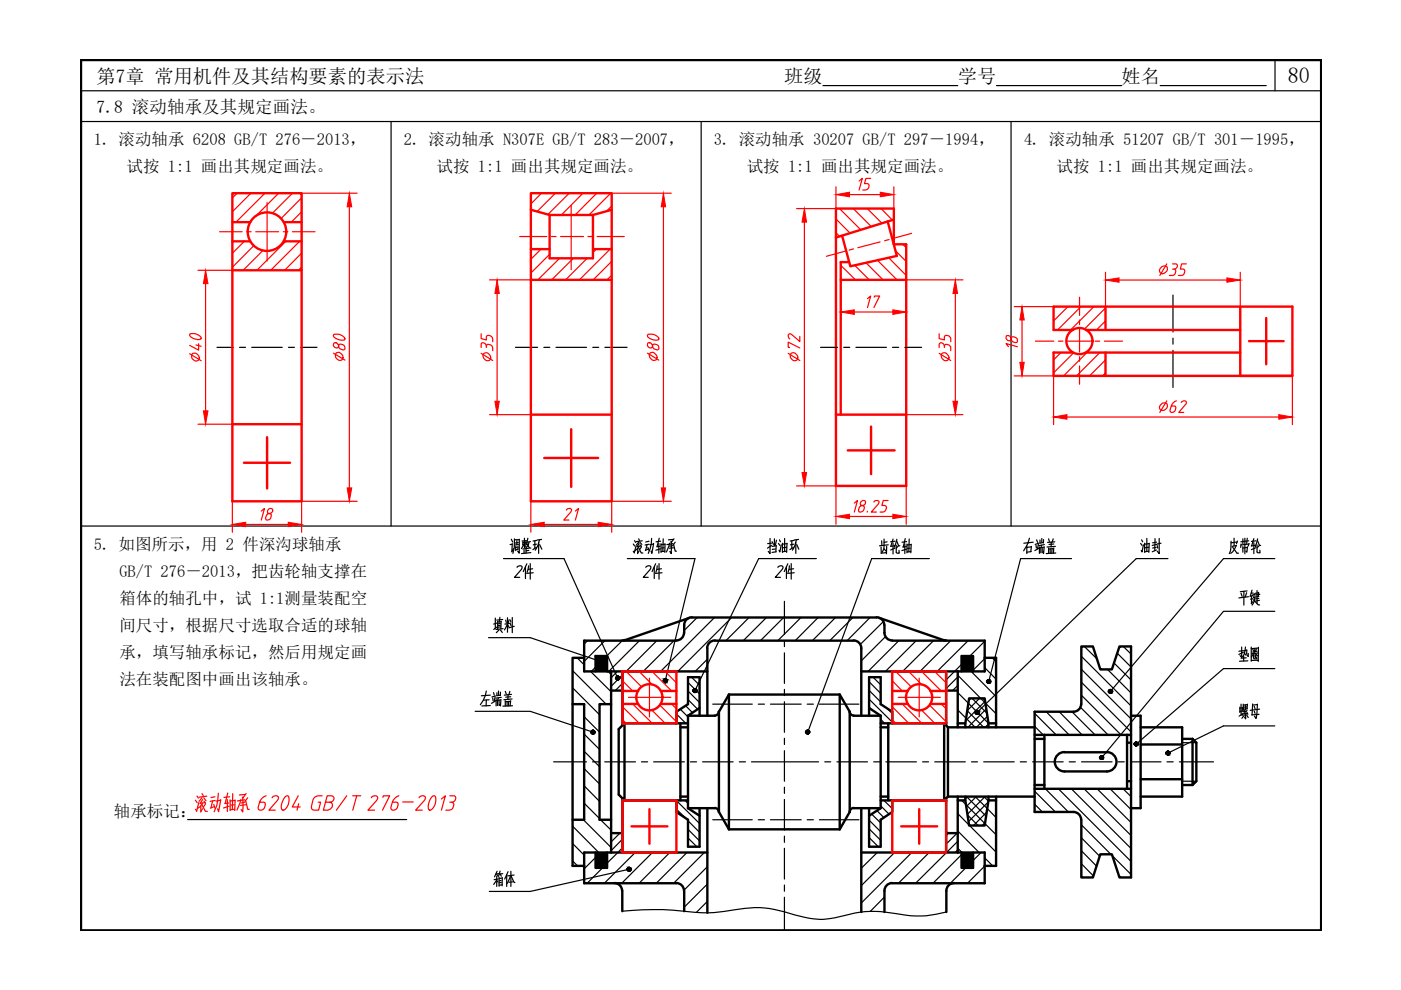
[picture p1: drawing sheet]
<svg xmlns="http://www.w3.org/2000/svg" width="297mm" height="210mm" viewBox="0 0 297 210" stroke-linecap="round" stroke-linejoin="round" font-family="sans-serif">
<!-- layer: 0 -->
<path d="M17.2 12.7h262.9v184.6h-262.9z" fill="none" stroke="#000" stroke-width=".51"/>
<path d="M17.2 19.2h262.9M174.5 18.1h28.6M211.3 18.1h26.5M246 18.1h22.5M270.3 12.7v6.5M17.2 25.8h262.9M82.9 25.8v85.7M148.7 25.8v85.7M214.4 25.8v85.7M17.2 111.5h262.9" fill="none" stroke="#000" stroke-width=".25"/>
<g fill="none" stroke="#000" stroke-width=".25">
<path d="M46 73.6h3.5M50.8 73.6h1.3M53.4 73.6h6.4M61.2 73.6h1.2M63.7 73.6h3.5M109.3 73.6h4.7M115.3 73.6h1.3M117.9 73.6h6.5M125.7 73.6h1.2M128.3 73.6h4.7M174 73.6h3.6M178.9 73.6h1.3"/>
<path d="M181.5 73.6h6.4M189.2 73.6h1.3M191.8 73.6h3.6M248.7 62.6v7.8M248.7 71.7v1.3M248.7 74.3v7.9M166.3 127.5v7M166.3 135.8v1.3M166.3 138.4v6.5M151.1 149.3h8.4M160.8 149.3h1.3M163.4 149.3h6.5"/>
<path d="M166.3 146.2v1.3M166.3 148.8v6.5M166.3 156.5v1.3M166.3 159.2v6.4M171.1 149.3h1.4M173.7 149.3h8.4M117.4 161.5h7M125.6 161.5h1.3M128.2 161.5h6.5M136 161.5h1.3M138.6 161.5h6.5M146.4 161.5h1.3"/>
<path d="M149 161.5h6.4M151.1 173.8h8.4M156.7 161.5h1.4M159.3 161.5h14.3M160.8 173.8h1.3M163.4 173.8h6.5M166.3 166.9v1.3M166.3 169.5v6.5M166.3 177.3v1.3M166.3 179.9v6.5M171.1 173.8h1.4M173.7 173.8h8.4"/>
<path d="M174.9 161.5h1.2M177.4 161.5h6.5M185.2 161.5h1.3M187.8 161.5h6.5M195.6 161.5h1.3M198.2 161.5h6.5M206 161.5h1.2M208.6 161.5h6.4M216.3 161.5h1.3M218.9 161.5h6.5M226.7 161.5h1.3M229.3 161.5h6.5"/>
<path d="M237.1 161.5h1.3M239.7 161.5h6.5M247.4 161.5h1.3M250 161.5h7.3M166.3 187.6v1.4M166.3 190.2v7.1"/>
</g>
<g fill="none" stroke="#f00" stroke-width=".51">
<path d="M49.3 41h14.7v65.3h-14.7zM49.3 57.3h14.7M49.3 47.1h3.8M49.3 51.2h3.8M60.1 47.1h3.9M60.1 51.2h3.9M112.6 41h17.1v65.3h-17.1zM112.6 59.3h17.1M112.6 52.8h3.9M112.6 44.5l3.9 1.1M116.5 45.6v9.2h9.2v-9.2M116.5 45.6h9.2"/>
<path d="M125.7 52.8h4M129.7 44.5l-4 1.1M177.2 44.2h12.3v7.6h2.6v51.2h-14.9zM178.3 59.3h13.8M180 55.6h-1.7v32.3M188.2 46.9l1.9 7.4-9.8 2.2-1.8-6.5M189.5 46.6l-12.3 3.8M227.5 70h-4.1v-5h50.6v14.7h-50.6v-5h4.1M230.2 70h32.8M230.2 74.7h32.8M234.4 65v5M234.4 74.7v5"/>
<path d="M263 65v14.7h11M264.8 72.3h7.3M268.5 67.4v9.8M49.3 89.9h14.7M51.7 98.1h9.8M56.6 92.7v10.9M112.6 87.9h17.1M115.4 97.1h11.4M121.1 91v12.2M177.2 87.9h14.9M179.7 95.5h10M184.7 90.5v10"/>
<path d="M132 142.4h11.4v11h-11.4zM132 146.5h3.3M132 149.3h3.3M140.1 146.5h3.3M140.1 149.3h3.3M189.2 142.4h11.4v11h-11.4zM189.2 146.5h3.3M189.2 149.3h3.3M197.3 146.5h3.3M197.3 149.3h3.3M132 169.7h11.4v11h-11.4zM133.9 175.2h7.6"/>
<path d="M137.7 171.6v7.3M189.2 169.7h11.4v11h-11.4zM191.1 175.2h7.6M194.9 171.6v7.3"/>
<circle cx="56.6" cy="49.1" r="4.1"/>
<circle cx="228.9" cy="72.3" r="2.77"/>
<circle cx="137.7" cy="147.8" r="2.77"/>
<circle cx="194.9" cy="147.8" r="2.77"/>
</g>
<g fill="none" stroke="#f00" stroke-width=".25">
<path d="M177.2 39.6v4.6h-8.3M189.5 39.6v4.6M42 57.3h7.3M46.6 49.1h4.7M50.3 41l-1 1M51.8 51.2l-2.5 2.5M52.3 49.1h.9M53.2 41l-3.9 3.9M53.3 46.8l-.4 .3M53.8 52.1l-4.5 4.6M54.2 49.1h4.9M55.7 53.1l-4.2 4.2"/>
<path d="M56.2 41l-6.2 6.1M56.6 43v12.4M59.1 41l-4.9 4.8M60.1 49.1h.9M60.6 51.2l-6.1 6.1M62 41l-4.2 4.2M62 49.1h4.8M63.5 51.2l-6.1 6.1M64 41.9l-4.4 4.4M64 44.9l-2.2 2.2M64 53.7l-3.6 3.6M64 56.6l-.7 .7"/>
<path d="M64 41h11.7M74.1 43.8v59.6M103.8 59.3h8.8M110.2 50.2h5.7M114.7 52.8l-2.1 2.2M114.8 41l-2.2 2.3M116.5 53.9l-3.9 4M116.9 50.2h1M117.8 41l-3.9 3.9M118.6 54.8l-4.6 4.5M118.9 50.2h4.8M120.7 41l-4.5 4.5"/>
<path d="M121.1 43.5v13.7M121.6 54.8l-4.6 4.5M123.6 41l-4.6 4.6M124.5 54.8l-4.6 4.5M124.7 50.2h.9M126.4 52.8l-.7 .7M126.5 41l-4.6 4.6M126.6 50.2h5.8M129.4 52.8l-6.6 6.5M129.5 41l-4.6 4.6M129.7 43.7l-1.1 1.1M129.7 55.4l-3.9 3.9"/>
<path d="M129.7 58.4l-1 .9M129.7 41h12.6M140.7 43.8v59.6M170.5 47.1v53.1M177.2 49.3l.8 .9M177.2 46.4l3 3M178 44.2l4.5 4.5M178.3 59.2l.1 .1M178.3 56.2l3.1 3.1M178.3 59.3v8.5M179.1 53.3l-3.9 1M180.9 44.2l3.8 3.8"/>
<path d="M181 52.8l-1 .2M181.2 56.2l3.1 3.1M183.6 55.7l3.6 3.6M183.9 44.2l3.1 3.1M186 55.1l4.2 4.2M186.6 51.3l-4.7 1.2M186.8 44.2l2.4 2.4M188.4 54.6l3.7 3.8M188.5 50.8l-.9 .2M189.9 53.2l2.2 2.2M191.4 51.8l.7 .7M193.3 49.5l-3.9 1"/>
<path d="M204.2 59.3h-12.1v8.5M234.4 57.7v7.3M237.3 59.4h22.8M263 57.7v7.3M43.6 60.1v27M105.4 62.2v22.9M202.6 62.2v22.9M215 79.7h8.4v10.3M215 65h8.4M216.7 67.8v9M219.5 72.3h3.9M223.7 65l-.3 .3"/>
<path d="M224.4 72.3h1M224.9 74.7l-1.5 1.6M226.3 72.3h4.9M226.4 65l-3 3.1M227.7 74.8l-4.3 4.3M228.9 63v3.9M228.9 67.8v1M228.9 69.8v4.9M228.9 75.6v1M228.9 77.6v3.9M229.2 65l-5 5M230.4 74.7l-4.9 5"/>
<path d="M231.9 65l-4.9 5M232.2 72.3h1M233.2 74.7l-5 5M234.1 72.3h3.9M234.4 65.3l-4.5 4.5M234.4 68.1l-1.9 1.9M234.4 76.3l-3.4 3.4M234.4 79.1l-.6 .6M274 79.7v10.3M42 89.9h7.3M103.8 87.9h8.8M192.1 87.9h12.1"/>
<path d="M226.2 88.4h44.9M49.3 106.3v6.5M52.1 111.2h9M75.7 106.3h-11.7v6.5M112.6 106.3v6.5M115.4 111.2h11.4M142.3 106.3h-12.6v6.5M168.9 103h8.3v8.2M180.1 109.5h9.2M181.1 106.7l.7-.6-.7 2.5M182.7 106.2a.54 .54 0 0 0-.3 .7 .54 .54 0 0 0 .6 .4 .76 .76 0 0 1 0 1 .76 .76 0 0 1-.9 .1 .94 .94 0 0 1 .9-1.2 .63 .63 0 0 0 .4-1zM183.9 108.4l-.1 .2"/>
<path d="M185.3 106.5a.6 .6 0 0 1 .5-.4 .6 .6 0 0 1 .6 .4l-1.7 2.1h1.1M188.3 106.1h-1l-.3 1.1h.6l.3 .1a.94 .94 0 0 1-.7 1.3h-.6M192.1 103v8.2M132 152.6l.8 .8M132 149.8l3.5 3.6M132 144.3l2.1 2.2M132.7 142.4l3.3 3.3M133.3 147.9h8.9M134.1 149.3l4.2 4.1M135.5 142.4l2.8 2.8M137.7 143.8v8.2M138.2 150.6l2.8 2.8"/>
<path d="M138.2 142.4l4.2 4.1M139.9 149.5l3.5 3.5M141 142.4l2.4 2.4M142.4 149.3l1 1M189.2 152.6l.7 .8M189.2 149.8l3.5 3.6M189.2 144.3l2.1 2.2M189.9 142.4l3.3 3.3M190.4 147.9h9M191.3 149.3l4.1 4.1M192.6 142.4l2.9 2.8M194.9 143.8v8.2"/>
<path d="M195.4 150.6l2.8 2.8M195.4 142.4l4.1 4.1M197.1 149.5l3.5 3.5M198.1 142.4l2.5 2.4M199.5 149.3l1.1 1M41.4 169.7l.4 .5M41.4 171.6l.3 .3M41.8 168.8l.3 .4M42.1 170.2l-.4 1.8M42.6 170.9v1.2M42.8 170.5l.7 1.5h.5M42.8 168.3l.3 .4"/>
<path d="M42.8 169.1l-.6 .8M43 170.3l-.6 .7-.5 .4M43 169.5l-.5 .8M43 171.5l-.5 .7M43.2 169.1l.5 .7M43.3 169.9l.3 .4M43.5 170.2l-1.1 .1M43.5 170.5l-.4 .6M43.8 168.8l-1.6 .2M45.1 169.8l-.4 1.5M45.3 170.5l.3 .9M45.5 171l-.9 .4"/>
<path d="M45.6 168.9l-.9 .2M45.6 169.7l-1 .2M46.3 168.2l-.3 2.6-.6 1.3M46.8 169.7l-1 .2M46.8 169.5l-.5 2.6-.2-.6M48.2 169.5v2.6M48.3 168.1l-.6 2.2M48.5 170.3l-.8 .1M48.6 170.9l-1.2 .4M48.7 168.9l-1.2 .2M48.8 169.6v2.3M49.3 168.3v3.3"/>
<path d="M49.6 170.6l-.6 .1M49.8 171.6l-1 .1M49.8 169.7l-1 .1M49.9 169.6l-.1 2.3M51 169.7l-.7 .1M51.1 169.5l-.9 2.3M51.5 169.2v3l-.4-.6M51.9 170.1l-.8 .2M51.9 169.6l-.7 .1M52.1 168.4l-1.4 .2M52.1 169.8l.4 1.8h.4M52.1 170.6l-1.1 .2"/>
<path d="M52.2 168.3l-.7 .9-.1-.2M52.5 169.1l-.6 .8M56.4 168.7a2.59 2.59 0 0 0-1.6 2.9 .83 .83 0 0 0 1.3-.3l.1-.6v-.5l-1.1-.1M57.7 169.1a.73 .73 0 0 1 .7-.4 .73 .73 0 0 1 .6 .5l-.2 .5-1.8 2.1h1.4M60.4 169l.6-.3a2.25 2.25 0 0 1-1 3.1l-.2-.1a2.6 2.6 0 0 1 .6-2.7zM63.2 168.7l-1.2 2.4h1.7M63.3 170.4l-.3 1.4M68.3 168.7a1.62 1.62 0 0 0-1.9 .9l-.4 1.4a.6 .6 0 0 0 .6 .8h.9l.5-1.7h-.5M69.1 170.1h1a.69 .69 0 0 0 .7-.6 .69 .69 0 0 0-.5-.8h-.9l-.8 3.1a1.69 1.69 0 0 0 1.9-.8v-.5l-.5-.4M73.5 168.7l-2.2 3.1M74.8 168.7h1.7M75.6 168.7l-.8 3.1"/>
<path d="M78.7 169.1a.73 .73 0 0 1 .7-.4 .73 .73 0 0 1 .7 .5l-.3 .5-1.8 2.1h1.4M81.2 169.1l.1-.4h1.3l-1.5 3.1M84.6 168.7a2.59 2.59 0 0 0-1.6 2.9 .83 .83 0 0 0 1.2-.3l.2-.6-.1-.5-1-.1M85.4 170h2.2M88.8 169.1a.73 .73 0 0 1 .7-.4 .73 .73 0 0 1 .7 .5l-.3 .5-1.8 2.1h1.4M91.6 169l.5-.3a2.25 2.25 0 0 1-1 3.1l-.1-.1a2.86 2.86 0 0 1 .6-2.7zM93.6 169.4l.8-.7-.8 3.1M95.4 170.1l.7 .2a1.21 1.21 0 0 1-.3 1.2 1.21 1.21 0 0 1-1.3 .3M95.4 168.7h.9a.74 .74 0 0 1 .3 .9 .74 .74 0 0 1-.8 .5"/>
</g>
<g fill="none" stroke="#000" stroke-width=".51">
<path d="M123.9 139.5h-2.5v44.1h2.5M132.4 135.7l-.5 .1M143.4 135.8h-19.5v6.6h26.1M145 134.2a1.63 1.63 0 0 1-1.6 1.6M146.2 131l-13.8 4.7M146.7 130.9a1.63 1.63 0 0 0-1.6 1.6v1.7M146.7 130.9h39.2M151.6 135.8a1.63 1.63 0 0 0-1.7 1.6l.1 14.4M151.6 135.8h29.4M181 135.8a1.63 1.63 0 0 1 1.6 1.6v14.4M185.9 130.9a1.63 1.63 0 0 1 1.6 1.6M186.4 131l13.7 4.7"/>
<path d="M187.5 134.2a1.63 1.63 0 0 0 1.7 1.6M187.5 132.5v1.7M189.2 135.8h19.6v6.6h-26.2M200.1 135.7l.5 .1M208.8 139.5h2.4v14.7M121.4 149.3h2.5v24.5h-2.5M126.3 142.4v-3.3h2.4v3.3M129.6 149.3h-2.5v24.5h2.5M129.6 146.4h2.4M129.6 142.4v38.3M131.2 154.6l1.2-1.2v16.3l-1.2-1.2zM132 153.4h13.9"/>
<path d="M132 142.4v11.4M144.3 154.2h1.6M144.3 153.4v16.3M145.9 151.8h5.7M145.9 151.8v19.6M148.3 151.8v-8.2h-2.4v5.7l-2.5 1.6v2.5M148.3 150.1l-2.4 1.7M152.4 150.9a.83 .83 0 0 1-.8 .8M154.5 147.3h23.5M154.5 147.3l-2.1 3.6v21.3l2.1 3.6M154.5 147.3v28.5M178 147.3l2.2 3.6"/>
<path d="M178 147.3v28.5M180.2 150.9v21.3M180.2 150.9a.83 .83 0 0 0 .8 .8M181 151.8h5.7M184.3 151.8v-8.2h2.4v5.7l2.5 1.6v2.5M184.3 150.1l2.4 1.7M186.7 154.2h1.6M186.7 153.4h13.9M186.7 151.8v19.6M188.3 153.4v16.3M200.6 146.4h2.5M200.6 142.4v11.4"/>
<path d="M201 154.2l-.8-.8v16.3l.8-.8M201 154.2h18.4M201 154.2v14.7M203.1 153.4h1.6M203.1 142.4v11.8M203.9 142.4v-3.3h2.4v3.3M204.7 154.2v-.8l.8-5.3h3.3l.8 5.3v.8M209.6 153.4h1.6M219.4 156.7h2M219.4 155.8h20.4M221.4 155.8v11.4M225.7 159.5a2.05 2.05 0 0 0-2.1 2 2.05 2.05 0 0 0 2.1 2.1h9"/>
<path d="M225.7 159.5h9M229.2 149.3a1.63 1.63 0 0 1-1.6 1.6h-8.2v21.3h8.2a1.7 1.7 0 0 1 1.7 1.6v12.2h2.4l1.6-4.9h2.4l1.6 4.9h2.5v-48.9h-2.5l-1.6 4.8h-2.4l-1.6-4.8h-2.4v12.2M234.7 159.5a2.05 2.05 0 0 1 2 2 2.05 2.05 0 0 1-2 2.1M239 157.5h.8M239 155.8v11.4M239.8 151.8h2v19.6h-2M241.8 157.8h8.8M241.8 154.2h8.8v14.7h-8.8M250.6 156.7h2.2M252.8 156.7l.8 .8v8.1l-.8 .8zM129.6 176.6h2.4M132 169.7h13.9"/>
<path d="M132 169.3v11.4M143.4 169.7v2.5l2.5 1.6v5.7h2.4v-8.1M144.3 168.9h1.6M145.9 171.4h5.7M145.9 171.4l2.4 1.6M150 171.4v22.1M151.6 171.3a.83 .83 0 0 1 .8 .8M154.5 175.8h23.5M180.2 172.2l-2.2 3.6M181 171.3a.83 .83 0 0 0-.8 .8M181 171.4h5.7M182.6 171.4v22"/>
<path d="M186.7 168.9h1.6M186.7 169.7h13.9M186.7 171.4l-2.4 1.6M189.2 169.7v2.5l-2.5 1.6v5.7h-2.4v-8.1M200.6 176.6h2.5M200.6 169.3v11.4M201 168.9h18.4M203.1 169.7h1.6M203.1 168.9v11.8M204.7 168.9l.8 6.1h3.3l.8-6.1M209.6 169.7h1.6M211.2 168.9v14.7h-2.4"/>
<path d="M219.4 166.4h2M219.4 167.2h20.4M239 165.6h.8M241.8 165.2h8.8M250.6 166.4h2.2M126.3 180.7v3.3h2.4v-3.3M130.3 187.2a1.63 1.63 0 0 1 1.6 1.7M131.9 188.9v4.3M143.4 187.2a1.63 1.63 0 0 1 1.6 1.7M145.1 188.9v4.3M150 180.7h-26.1v6.6h19.5M182.6 180.7h26.2v6.6h-19.6"/>
<path d="M189.2 187.2a1.63 1.63 0 0 0-1.7 1.7v4.5M202.3 187.2a1.63 1.63 0 0 0-1.7 1.7v4.5M203.9 180.7v3.3h2.4v-3.3"/>
</g>
<g fill="#000" stroke="#000" stroke-width=".21">
<path d="M125.4 155.5h.7zM125.6 155.6h.2zM125.6 154.8h.2zM130.8 144.2h.3zM130.9 143.4h.2zM130.9 144.2h.2zM130.9 143.4h.1zM140.7 144.6h.6zM140.8 144h.5zM141 144h.2zM141 144.7h.2zM141 144.7l.1 .1z"/>
<path d="M147.1 146.2h.5zM147.1 146.8h.4zM147.2 146.1h.3zM147.3 146h.1zM170.9 155h.7zM170.9 155.5h.7zM171.1 155.6h.3zM171.1 154.8h.3zM171.2 154.8h.1zM206.8 151.2h.7zM206.8 150.9h.7zM206.9 151.3h.6z"/>
<path d="M206.9 150.7h.6zM207 151.4h.3zM207.1 150.7h.2zM207.1 151.4h.2zM207.1 151.4l.1 .1zM209.5 144.9h.2zM235.1 146.8h.7zM235.4 147h.1zM240.6 158h.6zM240.7 158.1h.4zM240.7 157.4h.4zM240.8 157.3h.1z"/>
<path d="M233.2 160.8h.8zM233.2 160.4h.7zM233.5 161h.2zM233.5 160.2h.1zM247.6 160h.1zM247.6 160l.1 .1zM133.3 184.7h.1zM133.3 184.7h.2z"/>
<path d="M126.3 139.1l2.4 3.3v-3.3zM126.3 139.1l2.4 3.3h-2.4z"/>
<path d="M203.9 139.1l2.4 3.3v-3.3zM203.9 139.1l2.4 3.3h-2.4z"/>
<path d="M125.7 154.8h.1zM125.6 154.8h.2zM125.6 154.8h.2z"/>
<path d="M125.6 154.8l.3 .1zM125.6 154.8l.3 .1z"/>
<path d="M125.5 155.6h.4zM125.5 155.6h.4z"/>
<path d="M125.5 155.6h.4zM125.5 155.6h.3zM125.6 155.6h.2z"/>
<path d="M125.5 154.9h.4zM125.5 154.9h.4z"/>
<path d="M125.5 154.9h.5zM125.5 154.9h.5z"/>
<path d="M125.5 154.9h.5zM125.5 154.9h.5z"/>
<path d="M125.5 155.6h.5zM125.5 155.6h.4z"/>
<path d="M125.5 154.9l.5 .1zM125.5 154.9l.5 .1z"/>
<path d="M125.4 155.5l.6 .1zM125.4 155.5l.6 .1z"/>
<path d="M125.5 155.6h.5zM125.5 155.6h.5z"/>
<path d="M125.4 155h.7zM125.4 155h.7z"/>
<path d="M125.4 155h.7zM125.4 155h.7z"/>
<path d="M125.4 155l.7 .1zM125.4 155l.7 .1z"/>
<path d="M125.4 155.5h.7zM125.4 155.5h.6z"/>
<path d="M125.4 155.1h.7zM125.4 155.1h.7z"/>
<path d="M125.3 155.1h.8zM125.3 155.1h.8z"/>
<path d="M125.3 155.4h.8zM125.3 155.4h.8z"/>
<path d="M125.4 155.4h.7zM125.4 155.4l.7 .1zM125.4 155.5h.7z"/>
<path d="M125.3 155.1l.8 .1zM125.3 155.1l.8 .1z"/>
<path d="M125.3 155.2h.8zM125.3 155.2h.8zM125.3 155.2h.8zM125.3 155.2h.8z"/>
<path d="M125.3 155.2l.8 .1zM125.3 155.2l.8 .1z"/>
<path d="M125.3 155.3h.8zM125.3 155.3h.8z"/>
<path d="M125.3 155.3h.8zM125.3 155.3h.8z"/>
<path d="M125.3 155.3h.8zM125.3 155.3l.8 .1z"/>
<path d="M130.9 144.2h.1zM130.9 144.2h.1z"/>
<path d="M130.9 143.4h.2zM130.9 143.4h.2zM130.8 143.4h.3z"/>
<path d="M130.8 143.4h.3zM130.8 143.4h.3z"/>
<path d="M130.8 143.4h.4zM130.8 143.4h.4z"/>
<path d="M130.8 144.1h.3zM130.8 144.1l.3 .1zM130.8 144.2h.3z"/>
<path d="M130.8 143.4l.4 .1zM130.8 143.4l.4 .1z"/>
<path d="M130.8 144.1h.4zM130.8 144.1h.3z"/>
<path d="M130.8 143.5h.5zM130.7 143.5h.6z"/>
<path d="M130.8 144.1h.4zM130.8 144.1h.4z"/>
<path d="M130.7 143.5h.6zM130.7 143.5h.6z"/>
<path d="M130.7 143.5h.6zM130.7 143.5h.6z"/>
<path d="M130.7 144l.6 .1zM130.7 144l.6 .1z"/>
<path d="M130.7 144.1h.6zM130.7 144.1h.5z"/>
<path d="M130.7 143.5h.6zM130.6 143.5h.7z"/>
<path d="M130.7 144h.6zM130.7 144h.6z"/>
<path d="M130.6 143.5l.7 .1zM130.6 143.5l.7 .1z"/>
<path d="M130.6 143.6h.7zM130.6 143.6h.7z"/>
<path d="M130.6 143.6l.8 .1zM130.6 143.7h.8z"/>
<path d="M130.6 143.9l.7 .1zM130.6 143.9l.7 .1z"/>
<path d="M130.6 144h.7zM130.6 144h.7z"/>
<path d="M130.6 144h.7zM130.6 144h.7z"/>
<path d="M130.6 143.7h.8zM130.6 143.7h.8z"/>
<path d="M130.6 143.7h.8zM130.6 143.7h.8z"/>
<path d="M130.6 143.7l.8 .1zM130.6 143.7l.8 .1z"/>
<path d="M130.6 143.8h.8zM130.6 143.8h.8zM130.6 143.8h.8zM130.6 143.8h.8z"/>
<path d="M130.6 143.8l.8 .1zM130.6 143.8l.8 .1z"/>
<path d="M130.6 143.9h.8zM130.6 143.9h.7z"/>
<path d="M141 143.9l.2 .1zM141 143.9l.2 .1zM140.9 144h.3z"/>
<path d="M140.9 144.7h.3zM140.9 144.7h.3z"/>
<path d="M140.9 144.7h.3zM140.9 144.7h.3z"/>
<path d="M140.9 144h.3zM140.9 144h.3z"/>
<path d="M140.9 144h.4zM140.9 144h.4z"/>
<path d="M140.9 144h.4zM140.8 144h.5z"/>
<path d="M140.9 144.7h.4zM140.9 144.7h.3z"/>
<path d="M140.8 144h.5zM140.8 144h.5zM140.7 144h.6z"/>
<path d="M140.8 144.7h.5zM140.8 144.7h.5z"/>
<path d="M140.7 144l.7 .1zM140.7 144l.7 .1z"/>
<path d="M140.8 144.6h.5zM140.8 144.6l.5 .1z"/>
<path d="M140.7 144.1h.7zM140.7 144.1h.7z"/>
<path d="M140.7 144.6h.7zM140.7 144.6h.6zM140.7 144.6h.6z"/>
<path d="M140.7 144.1l.7 .1zM140.7 144.1l.7 .1zM140.7 144.2h.7zM140.7 144.2h.7z"/>
<path d="M140.7 144.2h.8zM140.7 144.2h.8z"/>
<path d="M140.7 144.5l.7 .1zM140.7 144.5l.7 .1z"/>
<path d="M140.7 144.6h.7zM140.7 144.6h.7z"/>
<path d="M140.7 144.2l.8 .1zM140.7 144.2l.8 .1z"/>
<path d="M140.7 144.3h.8zM140.7 144.3h.8z"/>
<path d="M140.7 144.3h.8zM140.7 144.3h.8z"/>
<path d="M140.7 144.3l.8 .1zM140.7 144.3l.8 .1z"/>
<path d="M140.7 144.4h.8zM140.7 144.4h.8z"/>
<path d="M140.7 144.4l.8 .1zM140.7 144.4l.8 .1z"/>
<path d="M140.7 144.5h.8zM140.7 144.5h.7zM140.7 144.5h.7zM140.7 144.5h.7z"/>
<path d="M147.3 146h.1zM147.3 146h.1z"/>
<path d="M147.3 146h.2zM147.2 146h.3z"/>
<path d="M147.3 146.8h.1zM147.3 146.8h.1zM147.3 146.8h.1z"/>
<path d="M147.2 146l.3 .1zM147.2 146l.3 .1zM147.1 146.1h.4z"/>
<path d="M147.2 146.8h.3zM147.2 146.8h.2z"/>
<path d="M147.1 146.1h.5zM147.1 146.1h.5z"/>
<path d="M147.2 146.8h.3zM147.2 146.8h.3z"/>
<path d="M147.1 146.1h.5zM147.1 146.1h.5z"/>
<path d="M147.1 146.8h.5zM147.1 146.8h.4zM147.1 146.8h.4z"/>
<path d="M147.1 146.1l.5 .1zM147.1 146.1l.5 .1zM147 146.2h.6z"/>
<path d="M147.1 146.8h.5zM147.1 146.8h.5z"/>
<path d="M147 146.2h.7zM147 146.2h.7z"/>
<path d="M147 146.7h.6zM147 146.7h.7z"/>
<path d="M147 146.7h.6zM147 146.7h.6z"/>
<path d="M147.1 146.7h.5zM147.1 146.7l.5 .1z"/>
<path d="M147 146.2h.7zM147 146.2h.7z"/>
<path d="M147 146.2l.7 .1zM147 146.2l.7 .1z"/>
<path d="M147 146.6l.7 .1zM147 146.6l.7 .1z"/>
<path d="M147 146.3h.7zM146.9 146.3h.8z"/>
<path d="M146.9 146.3l.8 .1zM146.9 146.3l.8 .1zM146.9 146.4h.8zM146.9 146.4h.8z"/>
<path d="M146.9 146.4h.8zM146.9 146.4h.8z"/>
<path d="M146.9 146.4l.8 .1zM146.9 146.4l.8 .1z"/>
<path d="M146.9 146.5h.8zM146.9 146.5h.8z"/>
<path d="M146.9 146.5h.8zM146.9 146.5h.8z"/>
<path d="M146.9 146.5l.8 .1zM146.9 146.5l.8 .1z"/>
<path d="M147 146.6h.7zM147 146.6h.7z"/>
<path d="M171.2 154.8h.2zM171.2 154.8h.2z"/>
<path d="M171.2 154.8h.2zM171.2 154.8h.2z"/>
<path d="M171.2 155.6h.2zM171.2 155.6h.1zM171.2 155.6h.1z"/>
<path d="M171.1 154.8h.3zM171.1 154.8h.3zM171.1 154.8h.3z"/>
<path d="M171.1 155.6h.3zM171.1 155.6h.3z"/>
<path d="M171.1 154.8l.4 .1zM171.1 154.8l.4 .1z"/>
<path d="M171.1 155.6h.3zM171.1 155.6h.3z"/>
<path d="M171 154.9h.5zM171 154.9h.5z"/>
<path d="M171 155.6h.5zM171 155.6h.4zM171.1 155.6h.3z"/>
<path d="M171 154.9h.6zM171 154.9h.6z"/>
<path d="M171 155.5h.5zM171 155.5l.5 .1z"/>
<path d="M171 154.9l.6 .1zM171 154.9l.6 .1z"/>
<path d="M170.9 155h.7zM170.9 155h.7zM170.9 155h.7z"/>
<path d="M171 155.5h.6zM171 155.5h.5z"/>
<path d="M170.9 155l.7 .1zM170.9 155l.7 .1z"/>
<path d="M170.9 155.4h.7zM170.9 155.4h.7z"/>
<path d="M170.9 155.4h.7zM170.9 155.4l.7 .1zM170.9 155.5h.7z"/>
<path d="M170.9 155.1h.7zM170.9 155.1h.7z"/>
<path d="M170.8 155.1h.8zM170.8 155.1h.8z"/>
<path d="M170.8 155.1l.8 .1zM170.8 155.1l.8 .1z"/>
<path d="M170.8 155.2h.8zM170.8 155.2h.8z"/>
<path d="M170.8 155.2l.8 .1zM170.8 155.2l.8 .1z"/>
<path d="M170.8 155.3h.8zM170.8 155.3h.8zM170.8 155.3h.8zM170.8 155.3h.8z"/>
<path d="M170.8 155.3h.8zM170.8 155.3h.8z"/>
<path d="M170.9 155.3h.7zM170.9 155.3l.7 .1z"/>
<path d="M207.1 150.6l.2 .1zM207.1 150.6l.2 .1zM207 150.7h.3z"/>
<path d="M207 150.7h.3zM207 150.7h.3z"/>
<path d="M207 150.7h.4zM207 150.7h.4z"/>
<path d="M207 151.4h.3zM207 151.4h.3zM207 151.4h.3z"/>
<path d="M207 150.7h.4zM207 150.7h.4z"/>
<path d="M207 151.4h.4zM207 151.4h.3z"/>
<path d="M207 150.7h.5zM207 150.7h.5zM206.9 150.7h.6z"/>
<path d="M207 151.4h.4zM207 151.4h.4z"/>
<path d="M206.9 150.7l.6 .1zM206.9 150.7l.6 .1z"/>
<path d="M206.9 151.3h.6zM206.9 151.3l.5 .1z"/>
<path d="M206.9 150.8h.6zM206.8 150.8h.7z"/>
<path d="M206.8 150.8l.7 .1zM206.8 150.8l.7 .1zM206.8 150.9h.7z"/>
<path d="M206.8 151.2l.7 .1zM206.8 151.2l.7 .1z"/>
<path d="M206.9 151.3h.6zM206.9 151.3h.6zM206.9 151.3h.6z"/>
<path d="M206.8 150.9h.8zM206.8 150.9h.8z"/>
<path d="M206.8 151.2h.7zM206.8 151.2h.7z"/>
<path d="M206.8 150.9h.8zM206.8 150.9h.8z"/>
<path d="M206.8 150.9l.8 .1zM206.8 150.9l.8 .1z"/>
<path d="M206.8 151h.8zM206.8 151h.8z"/>
<path d="M206.8 151l.8 .1zM206.8 151l.8 .1z"/>
<path d="M206.8 151.1h.8zM206.8 151.1h.8z"/>
<path d="M206.8 151.1l.8 .1zM206.8 151.1l.8 .1z"/>
<path d="M206.8 151.2h.8zM206.8 151.2h.7zM206.8 151.2h.7z"/>
<path d="M209.6 144.1h.1zM209.5 144.1h.2z"/>
<path d="M209.5 144.1h.2zM209.5 144.1h.2z"/>
<path d="M209.5 144.1h.3zM209.5 144.1h.3z"/>
<path d="M209.5 144.1h.3zM209.5 144.1h.3z"/>
<path d="M209.5 144.9h.3zM209.5 144.9h.2zM209.5 144.9h.2z"/>
<path d="M209.5 144.1l.4 .1zM209.5 144.1l.4 .1z"/>
<path d="M209.5 144.9h.3zM209.5 144.9h.3z"/>
<path d="M209.4 144.2h.5zM209.4 144.2h.5z"/>
<path d="M209.4 144.8h.5zM209.4 144.8l.4 .1z"/>
<path d="M209.4 144.2h.5zM209.4 144.2h.5z"/>
<path d="M209.4 144.2l.6 .1zM209.4 144.2l.6 .1z"/>
<path d="M209.4 144.8h.5zM209.4 144.8h.5z"/>
<path d="M209.4 144.8h.5zM209.4 144.8h.5z"/>
<path d="M209.3 144.3h.7zM209.3 144.3h.7z"/>
<path d="M209.3 144.8h.7zM209.3 144.8h.6z"/>
<path d="M209.3 144.3h.7zM209.3 144.3h.7z"/>
<path d="M209.3 144.3h.7zM209.3 144.3h.7z"/>
<path d="M209.3 144.3l.7 .1zM209.3 144.3l.7 .1z"/>
<path d="M209.3 144.6l.7 .1zM209.3 144.6l.7 .1z"/>
<path d="M209.3 144.7h.7zM209.3 144.7h.7z"/>
<path d="M209.3 144.7h.7zM209.3 144.7l.7 .1z"/>
<path d="M209.2 144.4h.8zM209.2 144.4h.8z"/>
<path d="M209.2 144.4l.8 .1zM209.2 144.4l.8 .1z"/>
<path d="M209.2 144.5h.8zM209.2 144.5h.8z"/>
<path d="M209.2 144.5l.8 .1zM209.2 144.5l.8 .1zM209.2 144.6h.8zM209.2 144.6h.8z"/>
<path d="M209.2 144.6h.8zM209.2 144.6h.8z"/>
<path d="M209.2 144.6h.8zM209.2 144.6h.8z"/>
<path d="M235.4 146.2h.1zM235.4 146.2h.1z"/>
<path d="M235.4 146.2h.2zM235.3 146.2h.3z"/>
<path d="M235.3 146.2h.3zM235.3 146.2h.3z"/>
<path d="M235.3 147h.3zM235.3 147h.2z"/>
<path d="M235.3 146.2h.4zM235.3 146.2h.4z"/>
<path d="M235.3 147h.3zM235.3 147h.3z"/>
<path d="M235.2 146.2h.5zM235.2 146.2h.5z"/>
<path d="M235.2 146.9h.5zM235.2 146.9l.4 .1z"/>
<path d="M235.2 146.2l.5 .1zM235.2 146.2l.5 .1z"/>
<path d="M235.2 146.3h.5zM235.1 146.3h.6z"/>
<path d="M235.2 146.9h.5zM235.2 146.9h.5z"/>
<path d="M235.2 146.9h.5zM235.2 146.9h.5z"/>
<path d="M235.1 146.3h.6zM235.1 146.3h.6z"/>
<path d="M235.1 146.3l.7 .1zM235.1 146.3l.7 .1z"/>
<path d="M235.1 146.8l.6 .1zM235.1 146.8l.6 .1z"/>
<path d="M235.1 146.9h.6zM235.1 146.9h.6z"/>
<path d="M235.1 146.4h.7zM235.1 146.4h.7z"/>
<path d="M235.1 146.4l.7 .1zM235.1 146.4l.7 .1zM235.1 146.5h.7zM235.1 146.5h.7z"/>
<path d="M235.1 146.8h.7zM235.1 146.8h.6z"/>
<path d="M235.1 146.5h.7zM235.1 146.5h.7z"/>
<path d="M235 146.5h.8zM235 146.5h.8z"/>
<path d="M235 146.5l.9 .1zM235 146.5l.9 .1z"/>
<path d="M235 146.6l.8 .1zM235 146.6l.8 .1z"/>
<path d="M235 146.7h.8zM235 146.7h.8z"/>
<path d="M235.1 146.7l.7 .1zM235.1 146.7l.7 .1z"/>
<path d="M235.1 146.8h.7zM235.1 146.8h.7zM235.1 146.8h.7z"/>
<path d="M235 146.6h.9zM235 146.6h.8z"/>
<path d="M240.8 157.3h.2zM240.8 157.3h.2z"/>
<path d="M240.8 157.3h.2zM240.8 157.3h.2z"/>
<path d="M240.8 158.1h.2zM240.8 158.1h.1zM240.8 158.1h.1z"/>
<path d="M240.8 157.3l.3 .1zM240.8 157.3l.3 .1zM240.7 157.4h.4z"/>
<path d="M240.8 158.1h.2zM240.8 158.1h.2z"/>
<path d="M240.7 157.4h.4zM240.7 157.4h.4z"/>
<path d="M240.7 158.1h.4zM240.7 158.1h.3z"/>
<path d="M240.7 157.4h.5zM240.6 157.4h.6z"/>
<path d="M240.7 158.1h.4zM240.7 158.1h.4zM240.7 158.1h.4z"/>
<path d="M240.6 157.4l.6 .1zM240.6 157.4l.6 .1z"/>
<path d="M240.6 158.1h.6zM240.6 158.1h.5z"/>
<path d="M240.6 157.5h.6zM240.6 157.5h.6z"/>
<path d="M240.6 158h.6zM240.6 158l.6 .1z"/>
<path d="M240.6 157.5h.6zM240.6 157.5h.6z"/>
<path d="M240.6 157.5l.6 .1zM240.6 157.5l.6 .1z"/>
<path d="M240.5 157.6h.8zM240.5 157.6h.8z"/>
<path d="M240.5 157.9l.7 .1zM240.5 157.9l.7 .1z"/>
<path d="M240.6 158h.6zM240.6 158h.6zM240.6 158h.6z"/>
<path d="M240.5 157.6h.8zM240.5 157.6h.8z"/>
<path d="M240.5 157.6l.8 .1zM240.5 157.6l.8 .1z"/>
<path d="M240.5 157.7h.8zM240.5 157.7h.8z"/>
<path d="M240.5 157.7l.8 .1zM240.5 157.7l.8 .1z"/>
<path d="M240.5 157.8h.8zM240.5 157.8h.8zM240.5 157.8h.8zM240.5 157.8h.8z"/>
<path d="M240.5 157.8h.8zM240.5 157.8h.8z"/>
<path d="M240.5 157.8l.8 .1zM240.5 157.8l.8 .1z"/>
<path d="M240.5 157.9h.8zM240.5 157.9h.7z"/>
<path d="M247.6 159.3h.1zM247.6 159.3h.1z"/>
<path d="M247.6 159.3h.2zM247.5 159.3h.3z"/>
<path d="M247.5 159.3h.3zM247.5 159.3h.3z"/>
<path d="M247.5 159.3h.3zM247.5 159.3h.3z"/>
<path d="M247.4 159.3h.5zM247.4 159.3h.5z"/>
<path d="M247.4 159.3l.5 .1zM247.4 159.3l.5 .1z"/>
<path d="M247.4 159.4h.5zM247.3 159.4h.6z"/>
<path d="M247.4 160h.5zM247.4 160h.5z"/>
<path d="M247.3 159.4h.7zM247.3 159.4h.7z"/>
<path d="M247.3 160h.6zM247.3 160h.6z"/>
<path d="M247.3 159.4l.7 .1zM247.3 159.4l.7 .1z"/>
<path d="M247.3 159.5h.7zM247.3 159.5h.7z"/>
<path d="M247.3 159.9h.7zM247.3 159.9h.7z"/>
<path d="M247.3 159.9h.7zM247.3 159.9h.7z"/>
<path d="M247.3 159.9h.7zM247.3 159.9l.6 .1z"/>
<path d="M247.3 159.5h.7zM247.3 159.5h.7zM247.3 159.5h.7zM247.3 159.5h.7z"/>
<path d="M247.3 159.5l.8 .1zM247.3 159.5l.8 .1z"/>
<path d="M247.3 159.8h.7zM247.3 159.8h.7z"/>
<path d="M247.3 159.8l.7 .1zM247.3 159.8l.7 .1z"/>
<path d="M247.3 159.6h.8zM247.3 159.6h.8z"/>
<path d="M247.3 159.6l.8 .1zM247.3 159.6l.8 .1z"/>
<path d="M247.3 159.7h.8zM247.3 159.7h.8z"/>
<path d="M247.3 159.7l.8 .1zM247.3 159.7l.8 .1z"/>
<path d="M247.3 159.8h.8zM247.3 159.8h.7z"/>
<path d="M233.5 161h.1zM233.5 161h.1z"/>
<path d="M233.5 160.2h.2zM233.5 160.2h.2z"/>
<path d="M233.5 160.2l.2 .1zM233.5 160.2l.2 .1z"/>
<path d="M233.4 161h.3zM233.4 161h.4z"/>
<path d="M233.4 161h.3zM233.4 161h.3z"/>
<path d="M233.4 160.3h.4zM233.4 160.3h.4z"/>
<path d="M233.4 160.3h.4zM233.4 160.3h.4z"/>
<path d="M233.4 160.3h.4zM233.3 160.3h.5z"/>
<path d="M233.4 161h.4zM233.4 161h.4z"/>
<path d="M233.3 160.3h.5zM233.3 160.3h.5z"/>
<path d="M233.3 161h.5zM233.3 161h.5z"/>
<path d="M233.3 160.9h.5zM233.3 160.9h.6z"/>
<path d="M233.3 160.9h.5zM233.3 160.9l.5 .1z"/>
<path d="M233.3 160.3h.6zM233.3 160.3h.6z"/>
<path d="M233.3 160.3l.6 .1zM233.3 160.3l.6 .1z"/>
<path d="M233.2 160.4h.7zM233.2 160.4h.7zM233.2 160.4h.7z"/>
<path d="M233.2 160.9h.7zM233.2 160.9h.7z"/>
<path d="M233.2 160.4l.8 .1zM233.2 160.4l.8 .1z"/>
<path d="M233.2 160.8l.7 .1zM233.2 160.8l.7 .1z"/>
<path d="M233.2 160.9h.7zM233.2 160.9h.7z"/>
<path d="M233.2 160.5h.8zM233.2 160.5h.8z"/>
<path d="M233.2 160.5l.8 .1zM233.2 160.5l.8 .1z"/>
<path d="M233.2 160.6h.8zM233.2 160.6h.8z"/>
<path d="M233.2 160.6h.8zM233.2 160.6h.8z"/>
<path d="M233.2 160.6l.8 .1zM233.2 160.6l.8 .1z"/>
<path d="M233.2 160.7h.8zM233.2 160.7h.8z"/>
<path d="M233.2 160.7l.8 .1zM233.2 160.7l.8 .1zM233.2 160.8h.8z"/>
<path d="M233.2 160.8h.8zM233.2 160.8h.7z"/>
<path d="M247.5 160h.3zM247.5 160h.2z"/>
<path d="M247.5 160h.3zM247.5 160h.3z"/>
<path d="M247.4 160h.4zM247.4 160h.5z"/>
<path d="M247.4 160h.4zM247.4 160h.4z"/>
<path d="M126.3 180.7l2.4 3.3v-3.3zM126.3 180.7l2.4 3.3h-2.4z"/>
<path d="M133.3 183.9h.2zM133.3 183.9h.2z"/>
<path d="M133.3 183.9h.2zM133.3 183.9h.2z"/>
<path d="M133.3 183.9h.2zM133.2 183.9h.3z"/>
<path d="M133.3 184.7h.2zM133.3 184.7h.2z"/>
<path d="M133.2 183.9l.4 .1zM133.2 183.9l.4 .1z"/>
<path d="M133.2 184.7h.3zM133.2 184.7h.3z"/>
<path d="M133.2 184h.4zM133.1 184h.5z"/>
<path d="M133.2 184.6h.4zM133.2 184.6l.3 .1z"/>
<path d="M133.1 184h.5zM133.1 184h.5z"/>
<path d="M133.1 184h.6zM133.1 184h.6z"/>
<path d="M133.1 184.6h.5zM133.1 184.6h.5z"/>
<path d="M133.1 184.6h.5zM133.1 184.6h.5z"/>
<path d="M133.1 184l.6 .1zM133.1 184l.6 .1z"/>
<path d="M133.1 184.6h.6zM133.1 184.6h.5z"/>
<path d="M133 184.1h.7zM133 184.1h.7z"/>
<path d="M133 184.1h.8zM133 184.1h.8zM133 184.1h.8zM133 184.1h.8z"/>
<path d="M133 184.5l.7 .1zM133 184.5l.7 .1z"/>
<path d="M133 184.6h.7zM133 184.6h.7z"/>
<path d="M133 184.1l.8 .1zM133 184.1l.8 .1z"/>
<path d="M133 184.2h.8zM133 184.2h.8z"/>
<path d="M133 184.2l.8 .1zM133 184.2l.8 .1z"/>
<path d="M133 184.4h.8zM133 184.4h.8z"/>
<path d="M133 184.4l.8 .1zM133 184.4l.8 .1zM133 184.5h.8zM133 184.5h.8z"/>
<path d="M133 184.5h.8zM133 184.5h.7z"/>
<path d="M133 184.3h.8zM133 184.3h.8z"/>
<path d="M133 184.3h.8zM133 184.3h.8z"/>
<path d="M133 184.3h.8zM133 184.3l.8 .1z"/>
<path d="M203.9 180.7l2.4 3.3v-3.3zM203.9 180.7l2.4 3.3h-2.4z"/>
</g>
<g fill="none" stroke="#000" stroke-width=".25">
<path d="M106.8 118.4h12.8l11.4 25.4M133 118.4h14.3l-6.3 25.9M173.1 118.4h-12.2l-13.6 28M197 118.4h-12.2l-13.5 36.8M227.2 118.4h-10.8l-6.8 26.1M240.9 118.4l-33.7 32.6M270.3 118.4h-10.9l-24 28.2M112.4 135.2l15.4 5.2M122.4 139.5l1.5 1.5M124.6 135.8l-.7 .8M128.3 135.8l-4.4 4.4M131.9 135.8l-3.3 3.3"/>
<path d="M135.6 135.8l-6.5 6.6M139.3 135.8l-6.6 6.6M142.9 135.8l-6.5 6.6M147.8 130.9l-2.7 2.8M150 139.8l-2.6 2.6M151.5 130.9l-11.4 11.5M155.1 130.9l-11.4 11.5M158.8 130.9l-4.9 4.9M162.5 130.9l-4.9 4.9M166.1 130.9l-4.9 4.9M169.8 130.9l-4.9 4.9M173.5 130.9l-4.9 4.9"/>
<path d="M177.2 130.9l-5 4.9M180.8 130.9l-4.9 4.9M184.5 130.9l-4.9 4.9M187.3 131.8l-4.9 4.8M187.7 135l-5.1 5.1M190.6 135.8l-6.5 6.6M194.3 135.8l-6.6 6.6M197.9 135.8l-6.5 6.6M201.6 135.8l-6.5 6.6M205.3 135.8l-6.6 6.6M208.8 136l-3.2 3.1M208.8 139.6l-2.5 2.5"/>
<path d="M210.4 139.5l.8 .8M229.3 139.1l10.5 10.6M229.9 137.1l2.7 2.6M236.9 138.5l2.9 2.9M238.2 137.1l1.6 1.6M270.3 129.6h-10.9l-25.8 31M100.7 150.8h11.7l13.3 4.4M121.4 145.8l5.7 5.7M121.4 142.2l7.1 7.1M123.9 159.3l3.2 3.2M123.9 155.6l3.2 3.3M123.9 152l3.2 3.2"/>
<path d="M125.2 142.4l4.4 4.3M126.3 141.5l-.9 .9M128.9 142.4l.7 .6M130.9 142.4l-1.3 1.3M132 143.1l-2.4 2.4M132 144.9l-1.5 1.5M143.4 153.2l.2 .2M143.4 151.4l2 2M144.3 150.4l1.6 1.6M145.4 149.6l1.4 1.5M145.9 148.3l2 2.1M145.9 146.5l2.4 2.5"/>
<path d="M145.9 144.7l2.4 2.4M146.6 143.6l1.7 1.7M184.3 150.1l.1 .1M184.3 148.2l4.9 4.9M184.3 146.4l2.4 2.4M184.3 144.6l2.4 2.4M185.1 143.6l1.6 1.6M186.7 152.5l.9 .9M188.1 150.2l1.1 1.1M203.1 143.5l-2.5 2.5M203.1 145.4l-1.1 1M203.1 150.5l3.6 3.7"/>
<path d="M203.1 146.8l6.5 6.6M203.1 143.2l8.1 8.1M203.9 140.9l-3.3 3.2M204.7 154l.2 .2M205.1 150.7l3.5 3.5M205.9 148.1l-.5 .4M205.9 142.4l5.3 5.3M206.1 148.1l3.1 3.1M207.7 148.1l-2.6 2.6M208.8 141.5l2.4 2.5M208.9 148.7l-4.1 4.1M209.1 150.3l-3.9 3.9"/>
<path d="M209.3 151.9l-2.3 2.3M209.6 153.4h.1M209.6 153.5l-.7 .7M219.4 154l1.8 1.8M219.4 151.2l4.5 4.6M221.8 150.9l4.9 4.9M224.6 150.9l4.8 4.9M227.3 150.9l4.9 4.9M229.1 150l5.8 5.8M229.3 147.4l8.4 8.4M229.3 144.6l10.5 10.6M229.3 141.9l10.5 10.5"/>
<path d="M234.8 141.9l5 5M236.2 140.6l3.6 3.6M250.6 157.5h3M270.3 141.8h-10.9l-18.5 16M270.3 153.9h-10.9l-11.8 5.8M39.8 173.8h46.4M121.4 178.8l2.5 2.5M121.4 175.2l5.5 5.5M123.7 173.8l5.9 5.9M123.9 170.3l3.2 3.3M123.9 166.6l3.2 3.3M123.9 163l3.2 3.2"/>
<path d="M127.3 173.8l2.3 2.2M129.6 176.6v.1M131.4 176.6l-1.8 1.9M132 177.9l-2.4 2.5M132 179.7l-3.3 3.3M143.4 171.6l1.8 1.7M143.4 169.7l4.9 4.9M145.2 169.7l.7 .6M145.9 177.7l1.8 1.8M145.9 175.8l2.4 2.5M145.9 174l2.4 2.5M184.3 179.4l.1 .1"/>
<path d="M184.3 177.6l1.9 1.9M184.3 175.7l2.4 2.5M184.3 173.9l2.4 2.4M184.8 172.6l1.9 1.9M185.9 171.9l1.5 1.4M186.7 170.8l1.8 1.8M187.4 169.7l1.8 1.7M201.1 176.6l-.5 .6M202.9 176.6l-2.3 2.4M203.1 178.4l-9 8.9M203.1 172.5l8.1 8.2M203.1 179.8l.8 .9"/>
<path d="M203.1 176.2l4.5 4.5M203.9 169.7l7.3 7.3M204.9 168.9l4.2 4.1M205.1 172.8l2.3 2.2M205.2 168.9l-.5 .5M206.7 168.9l4.5 4.4M207 168.9l-2.1 2.1M208.6 168.9l.9 .9M208.9 174.4l-.7 .6M208.9 168.9l-3.8 3.7M209.2 172.2l-2.8 2.8M209.5 170l-4.2 4.2"/>
<path d="M219.4 170.5l1.6 1.7M219.4 167.8l4.4 4.4M221.6 167.2l4.9 5M224.4 167.2l15.4 15.5M227.1 167.2l12.7 12.7M229.3 177.6l3.9 4M229.3 174.9l6.2 6.2M229.9 167.2l9.9 10M232.6 167.2l7.2 7.2M235.4 167.2l4.4 4.4M238.1 167.2l1.7 1.7M250.6 165.6h3"/>
<path d="M121.4 182.5l1.1 1.1M126.3 181.8l-2.4 2.4M127.7 184l-3.2 3.3M131.9 193.2a68.8 68.8 0 0 1 16.3 .3h3.2l4.3-.6a22.7 22.7 0 0 1 12.9 1.1 16.3 16.3 0 0 0 10.6 .1 22.3 22.3 0 0 1 10.7-.4 21.5 21.5 0 0 0 10.7-.3M133.4 184.3l-21 4.7M134.7 180.7l-6.6 6.6M138.3 180.7l-6.5 6.6M142 180.7l-6.5 6.6M145.7 180.7l-6.6 6.6M149.3 180.7l-6.5 6.6M150 183.8l-4.9 4.9M150 187.4l-4.9 4.9"/>
<path d="M150 191.1l-2.4 2.3M186 180.7l-3.4 3.4M187.5 190.2l-3 3M189.7 180.7l-7.1 7.1M193.3 180.7l-10.7 10.8M197 180.7l-6.5 6.6M203.1 180.2l-.6 .5M203.9 181.2l-6.1 6.1M204.8 184l-3.3 3.3M208 180.7l-1.7 1.7M208.8 183.6l-3.7 3.7M208.8 181.9l1.7 1.7"/>
<path d="M229.3 185.9l.1 .1M229.3 183.1l2.5 2.6M229.3 180.4l3.2 3.2M235.9 181.5l3.9 3.9M237.2 185.6l.4 .4"/>
<circle cx="125.7" cy="155.2" r=".4"/>
<circle cx="130.9" cy="143.8" r=".4"/>
<circle cx="141" cy="144.3" r=".4"/>
<circle cx="147.3" cy="146.4" r=".4"/>
<circle cx="171.2" cy="155.2" r=".4"/>
<circle cx="207.1" cy="151" r=".4"/>
<circle cx="209.6" cy="144.5" r=".4"/>
<circle cx="235.4" cy="146.6" r=".4"/>
<circle cx="240.9" cy="157.7" r=".4"/>
<circle cx="247.6" cy="159.6" r=".4"/>
<circle cx="233.6" cy="160.6" r=".4"/>
<circle cx="133.4" cy="184.3" r=".4"/>
</g>
<g fill="#f00" stroke="#f00" stroke-width=".21">
<path d="M43.6 57.3l.5 2.8h-1z"/>
<path d="M43.1 87.1h1l-.5 2.8z"/>
<path d="M74.1 41l.5 2.8h-1z"/>
<path d="M73.6 103.4h1l-.5 2.9z"/>
<path d="M49.3 111.2l2.8-.5v1z"/>
<path d="M61.1 110.7l2.9 .5-2.9 .5z"/>
<path d="M112.6 111.2l2.8-.5v1z"/>
<path d="M126.8 110.7l2.9 .5-2.9 .5z"/>
<path d="M140.7 41l.4 2.8h-.9z"/>
<path d="M140.2 103.4h.9l-.4 2.9z"/>
<path d="M104.9 85.1h1l-.5 2.8z"/>
<path d="M105.4 59.3l.5 2.9h-1z"/>
<path d="M177.2 41.3l2.9-.5v.9z"/>
<path d="M186.6 40.8l2.9 .5-2.9 .4z"/>
<path d="M178.3 66.2l2.8-.5v1z"/>
<path d="M189.3 65.7l2.8 .5-2.8 .5z"/>
<path d="M202 85.1h1l-.4 2.8z"/>
<path d="M202.6 59.3l.4 2.9h-1z"/>
<path d="M177.2 109.5l2.9-.5v1z"/>
<path d="M189.3 109l2.8 .5-2.8 .5z"/>
<path d="M170 100.2h1l-.5 2.8z"/>
<path d="M170.5 44.2l.5 2.9h-1z"/>
<path d="M234.4 59.4l2.9-.5v.9z"/>
<path d="M260.1 58.9l2.9 .5-2.9 .4z"/>
<path d="M223.4 88.4l2.8-.5v1z"/>
<path d="M271.1 87.9l2.9 .5-2.9 .5z"/>
<path d="M216.7 65l.5 2.8h-1z"/>
<path d="M216.2 76.8h1l-.5 2.9z"/>
</g>
<g font-size="7.1">
<text x="108.3" y="124.2">2件</text>
<text x="135.5" y="124.2">2件</text>
<text x="163.3" y="124.2">2件</text>
<text x="103.7" y="135.5">填料</text>
</g>
<g font-size="6.6">
<text x="107.2" y="118.5">调整环</text>
<text x="133.3" y="118.5">滚动轴承</text>
<text x="161.9" y="118.5">挡油环</text>
<text x="185.6" y="118.5">齿轮轴</text>
<text x="216.3" y="118.5">右端盖</text>
<text x="240.9" y="118.5">油封</text>
<text x="259.6" y="118.5">皮带轮</text>
<text x="261.8" y="129.5">平键</text>
<text x="261.8" y="141.5">垫圈</text>
<text x="100.9" y="151">左端盖</text>
<text x="261.8" y="153.8">螺母</text>
<text x="103.7" y="189.1">箱体</text>
</g>
<g font-size="5.7" fill="#f00">
<text x="181.3" y="41.6">15</text>
<text x="244.8" y="59.6">35</text>
<text x="183.1" y="66.3">17</text>
<text x="43.7" y="78" transform="rotate(-90 43.7 78)">40</text>
<text x="74.4" y="77.6" transform="rotate(-90 74.4 77.6)">80</text>
<text x="105.8" y="77.6" transform="rotate(-90 105.8 77.6)">35</text>
<text x="170.7" y="77.6" transform="rotate(-90 170.7 77.6)">72</text>
<text x="202.8" y="77.6" transform="rotate(-90 202.8 77.6)">35</text>
<text x="212.4" y="74.8">18</text>
<text x="244.8" y="88.5">62</text>
<text x="118.5" y="111.5">21</text>
</g>
<g font-size="5.3" fill="#f00">
<text x="140.8" y="77.6" transform="rotate(-90 140.8 77.6)">80</text>
<text x="58.9" y="111.5" transform="rotate(-90 58.9 111.5)">18</text>
</g>
<text font-size="4.7" x="273" y="17.6">80</text>
<g font-size="4.1">
<text x="20.5" y="17.6">第7章 常用机件及其结构要素的表示法</text>
<text x="166.3" y="17.6">班级</text>
<text x="203.1" y="17.6">学号</text>
<text x="237.8" y="17.6">姓名</text>
</g>
<text font-size="3.7" x="20.5" y="23.9">7.8 滚动轴承及其规定画法。</text>
<g font-size="3.5">
<text x="19.9" y="30.8">1. 滚动轴承 6208 GB/T 276－2013，</text>
<text x="85.6" y="30.8">2. 滚动轴承 N307E GB/T 283－2007，</text>
<text x="151.4" y="30.8">3. 滚动轴承 30207 GB/T 297－1994，</text>
<text x="217.1" y="30.8">4. 滚动轴承 51207 GB/T 301－1995，</text>
<text x="26.8" y="36.6">试按 1:1 画出其规定画法。</text>
<text x="92.6" y="36.6">试按 1:1 画出其规定画法。</text>
<text x="158.3" y="36.6">试按 1:1 画出其规定画法。</text>
<text x="224" y="36.6">试按 1:1 画出其规定画法。</text>
<text x="19.9" y="116.6">5. 如图所示，用 2 件深沟球轴承</text>
<text x="25.3" y="122.3">GB/T 276－2013，把齿轮轴支撑在</text>
<text x="25.3" y="128">箱体的轴孔中，试 1:1测量装配空</text>
<text x="25.3" y="133.8">间尺寸，根据尺寸选取合适的球轴</text>
<text x="25.3" y="139.5">承，填写轴承标记，然后用规定画</text>
<text x="25.3" y="145.2">法在装配图中画出该轴承。</text>
<text x="24.2" y="173.3">轴承标记：</text>
</g>
</svg>
